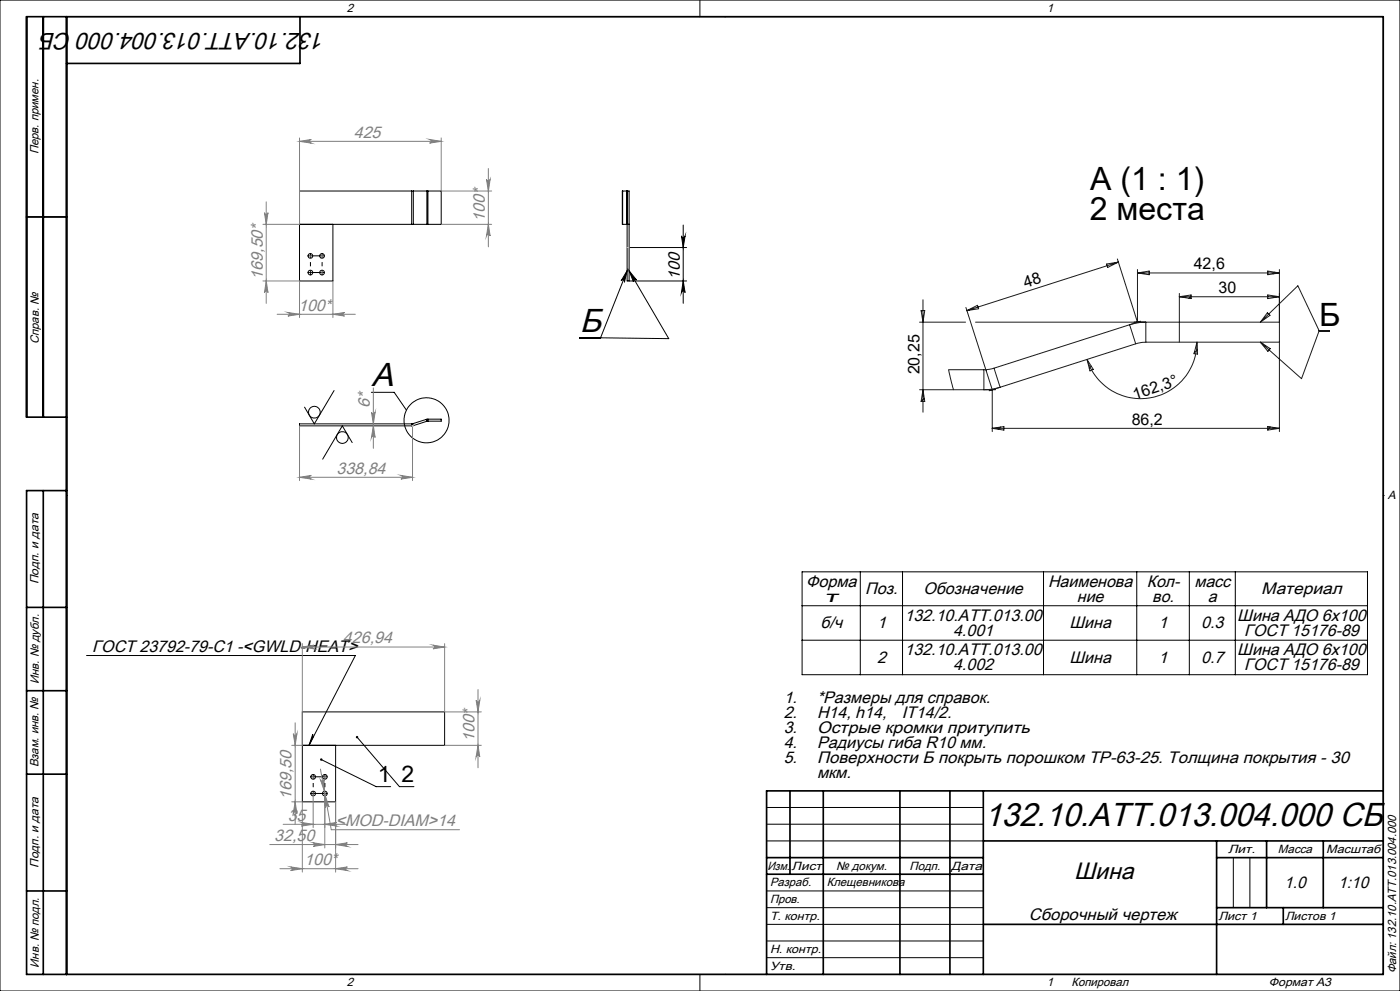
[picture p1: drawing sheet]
<svg xmlns="http://www.w3.org/2000/svg" width="420mm" height="297mm" viewBox="0 0 420 297" stroke-linecap="round" stroke-linejoin="round" font-family="sans-serif">
<g fill="none" stroke="#000" stroke-width=".3">
<path d="M0 0h420v297h-420zM20 5h395v287h-395zM210 0v5M217.5 5h.1M123.5 57.3h.5M123.5 57.3v9.9M123.5 57.3h-33.6v26.9h10v-17M124 57.3v9.9M124 57.3h4.1M128.1 57.3h.3M128.1 57.3v9.9M128.4 57.3h4v9.9h-4"/>
<path d="M128.4 57.3v9.9M186.8 57.3v9.9M186.8 57.3h1.9v26.9M188.1 57.3h.1M188.1 57.3v26.9h17.9M8 65h12M89.9 67.2h33.6M123.5 67.2h.5M124 67.2h4.1M128.1 67.2h.3M186.8 67.2h1.9M188.1 67.2h.1"/>
<path d="M188.7 74.2h17.3M204.4 70.7a.55 .55 0 0 0 .6 .5 .55 .55 0 0 0 .5-.5l-.5 3.5zM205 67.4v23.5M93 81.7h.2M93.1 81.6v.2M188.1 81.1l-.8 3.5a.54 .54 0 0 0-.3-.7 .54 .54 0 0 0-.7 .3zM188.1 81.1l-7.9 20.1M188.7 81.2l2.3 2.7a.53 .53 0 0 0-.8-.2 .53 .53 0 0 0-.2 .8zM188.7 81.2l11.9 20.3-20.4-.3M205 84.2l.5 3.5a.55 .55 0 0 0-.5-.5 .55 .55 0 0 0-.6 .5zM100.2 117l-5.9 10-2.9-5M111.4 117.6h6.9l3.6 5.3"/>
<path d="M173.9 101.2h6.3M105.7 132.6l-3-5-5.9 10M123.5 127v.6M123.5 127h-33.6v.6h33.6M123.8 127h-.3M123.8 127l.2 .6M124 127.6h-.5M127.9 125.7l.2 .6M127.9 125.7l-4.1 1.3M128.1 126.3l-4.1 1.3M128.4 126.2l-.3 .1M128.4 125.6l-.5 .1"/>
<path d="M128.4 125.6v.6M128.4 125.6h4v.6h-4M20 148.5h.1M415 148.5h.1M240.6 171.4h169.6v30.8h-169.6zM258.1 171.4v30.8M270.8 171.4v30.8M313.1 171.4v30.8M341 171.4v30.8M356.8 171.4v30.8M370.6 171.4v30.8M26 196.5h80.6l-13.9 26.9"/>
<path d="M240.6 181.5h169.6M240.6 191.9h169.6M90.7 223.4h42.7v-10h-42.7v26.9h10v-16.9M93.8 220l.3 .7-1.4 2.7zM93.8 237.8h.3M93.9 237.7v.2M96.4 227.6l16.5 8.2h4.3M107.1 220.9l12.7 14.9h4.4M230 242h65M230 247h65M230 252h65M370 257v15"/>
<path d="M375 257v15M230 267h65M230 272h65M230 277h65M210 292v5M217.5 292h.1M230 282h65M230 287h65"/>
<circle cx="93.1" cy="76.7" r=".7"/>
<circle cx="96.6" cy="76.7" r=".7"/>
<circle cx="93.1" cy="81.7" r=".69"/>
<circle cx="96.6" cy="81.7" r=".69"/>
<circle cx="94.3" cy="123.5" r="1.76"/>
<circle cx="102.7" cy="131.1" r="1.75"/>
<circle cx="128" cy="126" r="6.8"/>
<circle cx="93.9" cy="232.8" r=".7"/>
<circle cx="93.9" cy="237.8" r=".7"/>
<circle cx="97.4" cy="237.8" r=".71"/>
<circle cx="97.4" cy="232.8" r=".71"/>
</g>
<g fill="none" stroke="#808080" stroke-width=".3">
<path d="M89.9 42.4l3.5-.6a.55 .55 0 0 0-.6 .5 .55 .55 0 0 0 .6 .6zM89.9 41.3v25.9h-11M89.9 42.4h42.5M128.9 41.8l3.5 .6-3.5 .5a.55 .55 0 0 0 .5-.6 .55 .55 0 0 0-.5-.5zM132.4 41.3v15.9l15.1 .1M145.9 53.8a.55 .55 0 0 0 .6 .5 .55 .55 0 0 0 .5-.5l-.5 3.5zM146.5 50.5v23.5M79.3 63.7a.53 .53 0 0 0 .6 .5 .53 .53 0 0 0 .5-.5l-.5 3.5zM79.9 60.5v30.4M132.4 67.2h15.1M146.5 67.2l.5 3.5a.55 .55 0 0 0-.5-.5 .55 .55 0 0 0-.6 .5zM78.9 84.2h11v11"/>
<path d="M79.9 84.2l.5 3.5a.53 .53 0 0 0-.5-.5 .53 .53 0 0 0-.6 .5zM83.1 94.2h23.5M86.4 93.7l3.5 .5-3.5 .5a.53 .53 0 0 0 .5-.5 .53 .53 0 0 0-.5-.5zM99.9 94.2l3.5-.5a.53 .53 0 0 0-.5 .5 .53 .53 0 0 0 .5 .5zM99.9 84.2v11M112 116.3v18.1M89.9 127.6v16.4M111.4 123.5a.55 .55 0 0 0 .6 .5 .55 .55 0 0 0 .5-.5l-.5 3.5zM112 127.6l.5 3.5a.55 .55 0 0 0-.5-.5 .55 .55 0 0 0-.6 .5zM123.8 127.6v16.4M89.9 143l3.5-.5a.55 .55 0 0 0-.6 .5 .55 .55 0 0 0 .6 .6zM89.9 143h33.9"/>
<path d="M120.3 142.5l3.5 .5-3.5 .6a.55 .55 0 0 0 .5-.6 .55 .55 0 0 0-.5-.5zM90.7 193.9l3.5-.5a.55 .55 0 0 0-.5 .5 .55 .55 0 0 0 .5 .5zM90.7 192.9v30.5h-3.2M90.7 193.9h42.7M129.9 193.4l3.5 .5-3.5 .5a.55 .55 0 0 0 .5-.5 .55 .55 0 0 0-.5-.5zM133.4 192.9v20.5h11M88 219.9a.55 .55 0 0 0 .5 .5 .55 .55 0 0 0 .6-.5l-.6 3.5zM88.5 216.6v30.4M142.8 209.9a.55 .55 0 0 0 .6 .5 .55 .55 0 0 0 .5-.5l-.5 3.5zM143.4 206.7v23.4M93.9 237.8v10.2M96.1 230.5l3.3 18.2h38.5"/>
<path d="M96.2 233.8a.54 .54 0 0 0 .6 .4 .54 .54 0 0 0 .4-.6l.1 3.5zM97.4 237.8v16.3M97.6 238.5l1.1 3.4a.54 .54 0 0 0-.6-.5 .54 .54 0 0 0-.5 .6zM133.4 223.4h11M143.4 223.4l.5 3.5a.55 .55 0 0 0-.5-.5 .55 .55 0 0 0-.6 .5zM80.9 253.1h26.5M84.9 247h19.3M87.2 259.8l3.5 .5-3.5 .6a.55 .55 0 0 0 .5-.5 .55 .55 0 0 0-.5-.6zM87.5 240.3h3.2M88.5 240.3l.6 3.5a.55 .55 0 0 0-.6-.5 .55 .55 0 0 0-.5 .5zM90.5 246.5l3.4 .5-3.4 .6a.55 .55 0 0 0 .5-.6 .55 .55 0 0 0-.5-.5zM90.7 240.3v21.1"/>
<path d="M93.9 252.6l3.5 .5-3.5 .6a.55 .55 0 0 0 .5-.6 .55 .55 0 0 0-.5-.5zM97.4 247l3.6-.5a.55 .55 0 0 0-.6 .5 .55 .55 0 0 0 .6 .6zM100.7 253.1l3.5-.5a.55 .55 0 0 0-.5 .5 .55 .55 0 0 0 .5 .6zM100.7 240.3v21.1M84 260.3h23.4M100.7 260.3l3.5-.5a.55 .55 0 0 0-.5 .6 .55 .55 0 0 0 .5 .5z"/>
</g>
<g fill="none" stroke="#191924" stroke-width=".3">
<path d="M332 79.1l3.5-.5-3.2 1.5zM335.2 77.6l6 19v-15.8M335.5 78.6l-45.4 14.5M275.9 96.6h13.8M276.3 93.1h1.1l-.5 3.5zM276.7 93.1l-.3 .3M276.9 89.8v33.7M289.8 92.1l7.9 24.7M290.1 93.1l3.1-1.6 .4 1zM290.2 93v.1M292.7 96.6h91.1M341.2 81.8l3.6-.6v1.1z"/>
<path d="M341.2 81.8h42.6M342 81.7l-.2 .2M342.2 96.3l-44 14M353.8 87.9v14.6M353.8 88.9l3.5-.5v1.1zM353.8 88.9h30M357.3 88.8l-.6 .6M378.1 96.6l11.3-10.9 6.3 13.4M380.2 93.7l.8 .8-2.9 2.1zM380.3 81.2l3.5 .6-3.5 .5zM380.3 88.4l3.5 .5-3.5 .6zM382.5 81.6l-.5 .5"/>
<path d="M383.8 80.8v48.6M395.7 99.1h3.2M395.7 99.1l-5.2 14.4-12.4-11M275.9 116.8h22.8M276.9 116.8l.5 3.5h-1.1zM277.3 119.4l-.9 .9M295.2 110.8h-10.6l1.5 6M297.7 116.8v12.6M298.2 110.3l-3 .5M298.2 110.3l1.8 5.8-2.4 .5-2.4 .2v-6M326.1 107.7l1.9 3-1 .5zM327.4 109.7l-.6 .6"/>
<path d="M340.7 103l-44 14.1M343.7 102.5l-3 .5M343.7 102.5v-5.9l-1.8 .1-3 .6 1.8 5.7M343.7 102.5h40.1M359.1 102.5a16.9 16.9 0 0 1-14.3 16.8 16.9 16.9 0 0 1-18.7-11.6M359.1 102.5l.2 3.6-1.1-.1zM359.2 104.8l-1 1M378.1 102.5l3 2-.7 .8zM378.9 103.1l-.2 .2M297.7 128.4l3.5-.6v1.1zM297.7 128.4h86.1M300.1 128l-.6 .7"/>
<path d="M380.3 127.8l3.5 .6-3.5 .5zM381 127.9l-.7 .8"/>
</g>
<g fill="none" stroke="#000" stroke-width=".3" stroke-dasharray="15.2 1.3 1.3 1.3" stroke-linecap="butt">
<path d="M92.9 76.7h-.6M93.1 76.7v-.1M93.1 76.7h-.1M93.1 76.7v.1M93.1 76.7h.1M93.1 76.5v-.6M93.3 76.7h3.1M96.6 76.7v-.1M96.6 76.7h-.1M96.6 76.7v.1M96.6 76.7h.1M96.6 76.5v-.6"/>
<path d="M96.8 76.7h.6M92.9 81.7h-.6M93.1 81.9v.6M93.3 81.7h3.1M96.6 81.7v-.1M96.6 81.7h-.1M96.6 81.7v.1M96.6 81.7h.1M96.6 81.9v.6M96.8 81.7h.6M93.8 237.8h-.6M93.8 232.8h-.6"/>
<path d="M94 238v.6M94 232.8v-.1M94 232.8h-.1M94 232.8v.1M94 232.8h.1M94 232.6v-.6M94.2 237.8h3.1M94.2 232.8h3.1M97.5 237.8v-.1M97.5 237.8h-.1M97.5 237.8v.1M97.5 237.8h.1"/>
<path d="M97.5 238v.6M97.5 232.8v-.1M97.5 232.8h-.1M97.5 232.8v.1M97.5 232.8h.1M97.5 232.6v-.6M97.7 237.8h.6M97.7 232.8h.6"/>
</g>
<path d="M93.1 81.5v-4.6M96.6 81.5v-4.6M94 237.6v-4.6M97.5 237.6v-4.6" fill="none" stroke="#000" stroke-width=".3" stroke-dasharray="15.2 1.3 1.3 1.3" stroke-dashoffset="14.8" stroke-linecap="butt"/>
<g fill="none" stroke="#000" stroke-width=".5">
<path d="M13 5v120M20 5v287M90 5v14h-70M8 65h12M20 125h-12v-120h407v287h-407v-145h12M13 147v145M8 182h12M8 207h12M8 232h12M237 237v25M247 237v55M270 237v55"/>
<path d="M285 237v55M295 237v55M415 237h-185v55M230 257h65M295 252h120M365 252v40M365 257h50M380 252v20M397 252v20M8 267h12M230 262h65M295 277h120"/>
<path d="M365 272h50M385 272v5"/>
</g>
<path d="M188.1 74.2h.6M123.5 127.6h.4M124 127.6l-.4 .1" fill="none" stroke="#c0c0c0" stroke-width=".3"/>
<g fill="#000">
<path d="M93.8 220l.3 .7-1.4 2.7z"/>
<path d="M188.1 81.1l-.8 3.5a.54 .54 0 0 0-.3-.7 .54 .54 0 0 0-.7 .3zM188.7 81.2l2.3 2.7a.53 .53 0 0 0-.8-.2 .53 .53 0 0 0-.2 .8z"/>
<path d="M96.1 227.4l.3 .2-.3-.1a.37 .37 0 0 0 .3 .5 .37 .37 0 0 0 .3-.6 .37 .37 0 0 0-.6 0zM106.8 220.7a.36 .36 0 0 0 .2 .6 .36 .36 0 0 0 .4-.5 .36 .36 0 0 0-.5-.1l.2 .2z"/>
</g>
<g fill="#808080">
<path d="M99.9 94.2l3.5-.5a.53 .53 0 0 0-.5 .5 .53 .53 0 0 0 .5 .5zM86.4 93.7l3.5 .5-3.5 .5a.53 .53 0 0 0 .5-.5 .53 .53 0 0 0-.5-.5zM97.4 247l3.6-.5a.55 .55 0 0 0-.6 .5 .55 .55 0 0 0 .6 .6zM90.5 246.5l3.4 .5-3.4 .6a.55 .55 0 0 0 .5-.6 .55 .55 0 0 0-.5-.5zM100.7 260.3l3.5-.5a.55 .55 0 0 0-.5 .6 .55 .55 0 0 0 .5 .5zM87.2 259.8l3.5 .5-3.5 .6a.55 .55 0 0 0 .5-.5 .55 .55 0 0 0-.5-.6z"/>
<path d="M89.9 42.4l3.5-.6a.55 .55 0 0 0-.6 .5 .55 .55 0 0 0 .6 .6zM128.9 41.8l3.5 .6-3.5 .5a.55 .55 0 0 0 .5-.6 .55 .55 0 0 0-.5-.5zM90.7 193.9l3.5-.5a.55 .55 0 0 0-.5 .5 .55 .55 0 0 0 .5 .5zM129.9 193.4l3.5 .5-3.5 .5a.55 .55 0 0 0 .5-.5 .55 .55 0 0 0-.5-.5zM96.2 233.8l1.1 3.3-.1-3.5a.54 .54 0 0 1-.4 .6 .54 .54 0 0 1-.6-.4zM97.6 238.5v3.5a.54 .54 0 0 1 .5-.6 .54 .54 0 0 1 .6 .5z"/>
<path d="M100.7 253.1l3.5-.5a.55 .55 0 0 0-.5 .5 .55 .55 0 0 0 .5 .6zM93.9 252.6l3.5 .5-3.5 .6a.55 .55 0 0 0 .5-.6 .55 .55 0 0 0-.5-.5z"/>
<path d="M112 127.6l.5 3.5a.55 .55 0 0 0-.5-.5 .55 .55 0 0 0-.6 .5zM111.4 123.5a.55 .55 0 0 0 .6 .5 .55 .55 0 0 0 .5-.5l-.5 3.5z"/>
<path d="M79.3 63.7a.53 .53 0 0 0 .6 .5 .53 .53 0 0 0 .5-.5l-.5 3.5zM79.9 84.2l.5 3.5a.53 .53 0 0 0-.5-.5 .53 .53 0 0 0-.6 .5zM145.9 53.8a.55 .55 0 0 0 .6 .5 .55 .55 0 0 0 .5-.5l-.5 3.5zM146.5 67.2l.5 3.5a.55 .55 0 0 0-.5-.5 .55 .55 0 0 0-.6 .5zM142.8 209.9a.55 .55 0 0 0 .6 .5 .55 .55 0 0 0 .5-.5l-.5 3.5zM143.4 223.4l.5 3.5a.55 .55 0 0 0-.5-.5 .55 .55 0 0 0-.6 .5zM88 219.9a.55 .55 0 0 0 .5 .5 .55 .55 0 0 0 .6-.5l-.6 3.5zM88.5 240.3l.6 3.5a.55 .55 0 0 0-.6-.5 .55 .55 0 0 0-.5 .5z"/>
</g>
<path d="M204.4 70.7a.55 .55 0 0 0 .6 .5 .55 .55 0 0 0 .5-.5l-.5 3.5zM205 84.2l.5 3.5a.55 .55 0 0 0-.5-.5 .55 .55 0 0 0-.6 .5z" fill="#000"/>
<path d="M120.3 142.5l3.5 .5-3.5 .6a.55 .55 0 0 0 .5-.6 .55 .55 0 0 0-.5-.5zM89.9 143l3.5-.5a.55 .55 0 0 0-.6 .5 .55 .55 0 0 0 .6 .6z" fill="#808080"/>
<g font-size="10">
<text x="174" y="99.6">Б</text>
<text x="111.4" y="115.5">A</text>
<text x="295.3" y="247.6">132.10.ATT.013.004.000 СБ</text>
</g>
<g font-size="9.6">
<text x="327.1" y="56.9">A (1 : 1)</text>
<text x="326.9" y="65.9">2 места</text>
<text x="395.8" y="97.8">Б</text>
</g>
<g font-size="7.1">
<text x="97.7" y="9.8" transform="rotate(-180 97.7 9.8)">132.10.ATT.013.004.000 СБ</text>
<text x="322.3" y="263.5">Шина</text>
</g>
<g font-size="6.9">
<text x="113.4" y="234.2">1</text>
<text x="120.4" y="234.2">2</text>
</g>
<g font-size="5" fill="#808080">
<text x="106.1" y="41.3">425</text>
<text x="145.4" y="66.6" transform="rotate(-90 145.4 66.6)">100*</text>
<text x="78.8" y="83.8" transform="rotate(-90 78.8 83.8)">169,50*</text>
<text x="89.4" y="93.1">100*</text>
<text x="110.9" y="122.1" transform="rotate(-90 110.9 122.1)">6*</text>
<text x="100.9" y="141.9">338,84</text>
<text x="102.9" y="192.8">426,94</text>
<text x="142.3" y="222.5" transform="rotate(-90 142.3 222.5)">100*</text>
<text x="87.5" y="239.8" transform="rotate(-90 87.5 239.8)">169,50</text>
<text x="86.3" y="245.9">35</text>
<text x="100.7" y="247.6">&lt;MOD-DIAM&gt;14</text>
<text x="82.3" y="252">32,50</text>
<text x="91.3" y="259.3">100*</text>
</g>
<g font-size="5">
<text x="203.9" y="83.8" transform="rotate(-90 203.9 83.8)">100</text>
<text x="241.8" y="175.8">Форма</text>
<text x="259.6" y="178.1">Поз.</text>
<text x="277" y="178.1">Обозначение</text>
<text x="314.4" y="175.8">Наименова</text>
<text x="344" y="175.8">Кол-</text>
<text x="358.3" y="175.8">масс</text>
<text x="378.4" y="178.1">Материал</text>
<text x="247.4" y="180.3">т</text>
<text x="323.1" y="180.3">ние</text>
<text x="345.7" y="180.3">во.</text>
<text x="362.4" y="180.3">а</text>
<text x="246.1" y="188.3">б/ч</text>
<text x="263.1" y="188.3">1</text>
<text x="271.4" y="186.1">132.10.ATT.013.00</text>
<text x="285.9" y="190.6">4.001</text>
<text x="320.9" y="188.3">Шина</text>
<text x="347.6" y="188.3">1</text>
<text x="360.4" y="188.3">0.3</text>
<text x="371.2" y="186.1">Шина АДО 6х100</text>
<text x="373.2" y="190.6">ГОСТ 15176-89</text>
<text x="27.7" y="195.3">ГОСТ 23792-79-С1 -&lt;GWLD-HEAT&gt;</text>
<text x="271.4" y="196.4">132.10.ATT.013.00</text>
<text x="371.2" y="196.4">Шина АДО 6х100</text>
<text x="263.1" y="198.7">2</text>
<text x="285.9" y="200.9">4.002</text>
<text x="320.9" y="198.7">Шина</text>
<text x="347.6" y="198.7">1</text>
<text x="360.4" y="198.7">0.7</text>
<text x="373.2" y="200.9">ГОСТ 15176-89</text>
<text x="235.1" y="210.6">1.</text>
<text x="235.1" y="215.2">2.</text>
<text x="245.1" y="210.6">*Размеры для справок.</text>
<text x="245.1" y="215.2">H14, h14,</text>
<text x="270.5" y="215.2">IT14/2.</text>
<text x="235.1" y="219.7">3.</text>
<text x="245.1" y="219.7">Острые кромки притупить</text>
<text x="235.1" y="224.2">4.</text>
<text x="245.1" y="224.2">Радиусы гиба R10 мм.</text>
<text x="235.1" y="228.7">5.</text>
<text x="245.1" y="228.7">Поверхности Б покрыть порошком ТР-63-25. Толщина покрытия - 30</text>
<text x="245.1" y="233.3">мкм.</text>
<text x="385.3" y="266.1">1.0</text>
<text x="401.5" y="266.1">1:10</text>
<text x="308.6" y="275.6">Сборочный чертеж</text>
</g>
<g font-size="4.8">
<text x="358.1" y="80.7">42,6</text>
<text x="307.6" y="86.3" transform="rotate(-18 307.6 86.3)">48</text>
<text x="365.5" y="87.9">30</text>
<text x="275.8" y="112.2" transform="rotate(-90 275.8 112.2)">20,25</text>
<text x="340.4" y="119.8" transform="rotate(-18 340.4 119.8)">162,3°</text>
<text x="339.5" y="127.3">86,2</text>
</g>
<g font-size="3.6">
<text x="104" y="3.6">2</text>
<text x="314" y="3.6">1</text>
<text x="11.6" y="46.3" transform="rotate(-90 11.6 46.3)">Перв. примен.</text>
<text x="11.6" y="103.2" transform="rotate(-90 11.6 103.2)">Справ. №</text>
<text x="416.4" y="149.6">A</text>
<text x="11.6" y="175.1" transform="rotate(-90 11.6 175.1)">Подп. и дата</text>
<text x="11.6" y="205" transform="rotate(-90 11.6 205)">Инв. № дубл.</text>
<text x="11.6" y="230" transform="rotate(-90 11.6 230)">Взам. инв. №</text>
<text x="368.4" y="255.6">Лит.</text>
<text x="383.4" y="255.6">Масса</text>
<text x="397.8" y="255.6">Масштаб</text>
<text x="11.6" y="260.1" transform="rotate(-90 11.6 260.1)">Подп. и дата</text>
<text x="230.2" y="260.6">Изм.</text>
<text x="237.5" y="260.6">Лист</text>
<text x="250.9" y="260.6">№ докум.</text>
<text x="272.9" y="260.6">Подп.</text>
<text x="285.4" y="260.6">Дата</text>
<text x="231" y="265.6">Разраб.</text>
<text x="248" y="265.6">Клещевникова</text>
<text x="231" y="275.6">Т. контр.</text>
<text x="231" y="270.6">Пров.</text>
<text x="365.5" y="275.6">Лист 1</text>
<text x="385.5" y="275.6">Листов 1</text>
<text x="231" y="285.6">Н. контр.</text>
<text x="11.6" y="290" transform="rotate(-90 11.6 290)">Инв. № подл.</text>
<text x="231" y="290.6">Утв.</text>
<text x="418.8" y="291.8" transform="rotate(-90 418.8 291.8)">Файл: 132.10.ATT.013.004.000</text>
<text x="104" y="295.6">2</text>
<text x="314" y="295.6">1</text>
<text x="321.5" y="295.6">Копировал</text>
<text x="380.7" y="295.6">Формат А3</text>
</g>
</svg>
